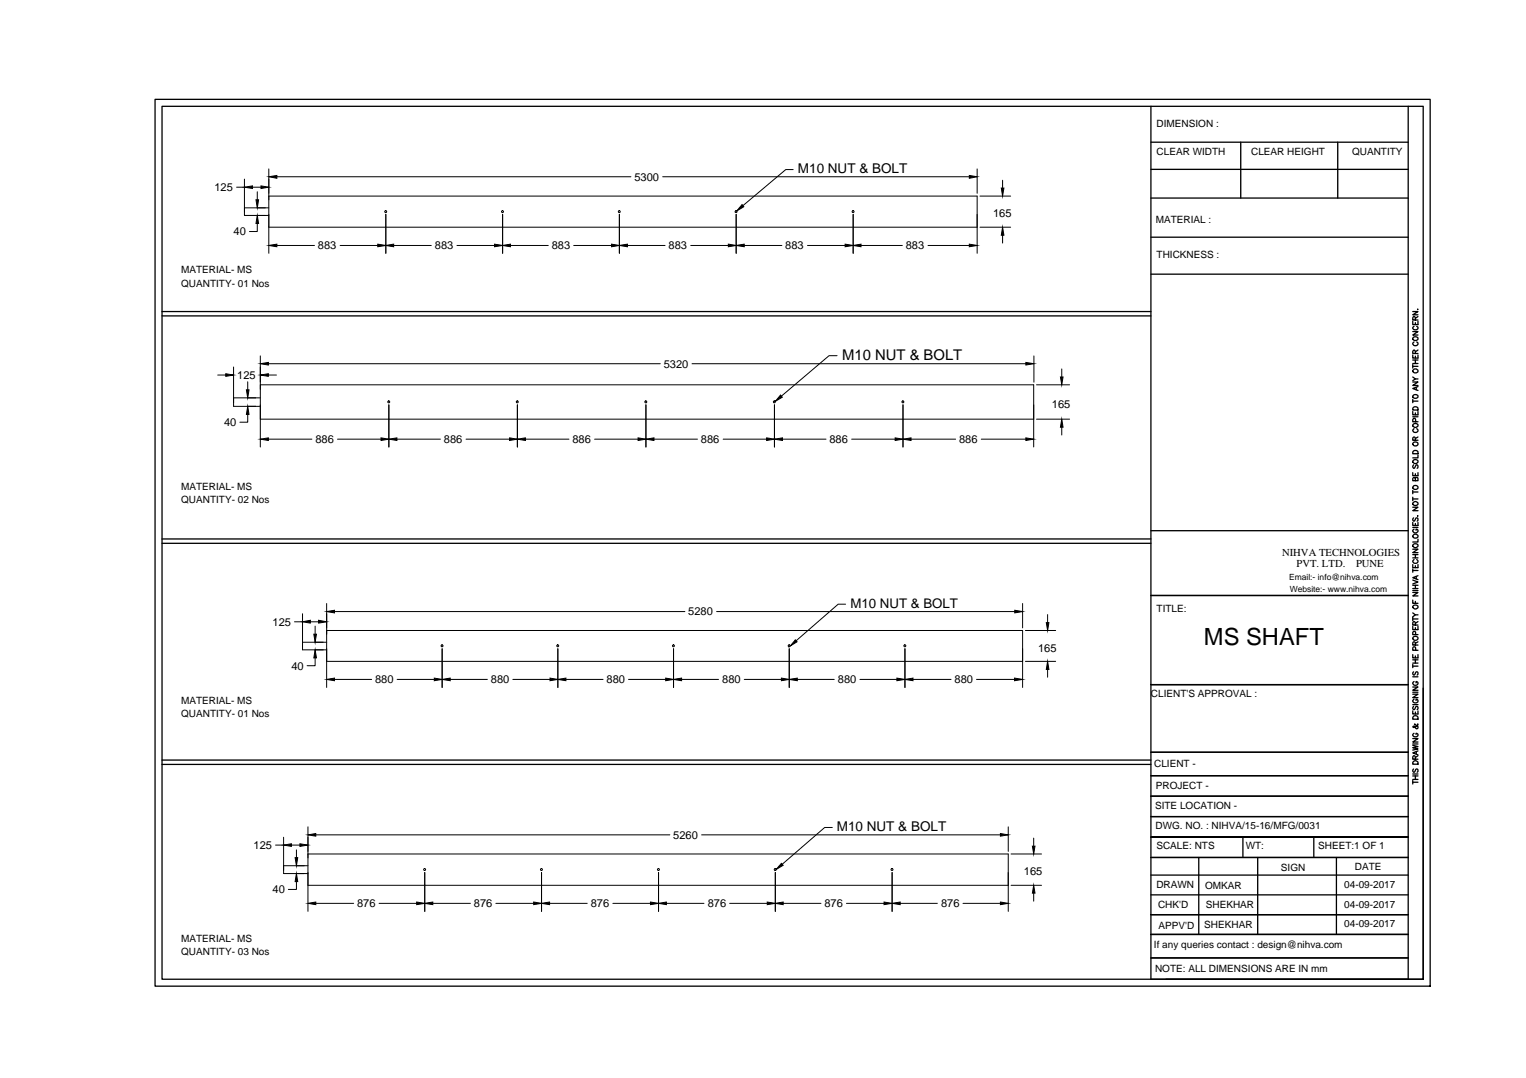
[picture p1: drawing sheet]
<svg xmlns="http://www.w3.org/2000/svg" width="297mm" height="210mm" viewBox="0 0 297 210" stroke-linecap="round" stroke-linejoin="round" font-family="sans-serif">
<!-- layer: 0 -->
<g fill="none" stroke="#000" stroke-width=".25">
<path d="M30.2 19.3h248.2v172.7h-248.2zM31.5 20.7h245.5v170h-245.5zM224 20.7v170h50.1v-170M224 27.7h50.1M224 38.6h50.1M224 33h50.1M241.5 27.7v10.9M260.4 27.7v10.9M224 46.2h50.1M224 53.4h50.1M31.5 60.7h192.5M31.5 61.5h192.5"/>
<path d="M275 74.4h1l-1 .7h1M275 72.1a.47 .47 0 0 1 .7-.3 .47 .47 0 0 1 .1 .7 .52 .52 0 0 1-.5 .1 .52 .52 0 0 1-.3-.5zM275 69.1v.6h1v-.6M275 65.8a.52 .52 0 0 1 .6-.2 .52 .52 0 0 1 .4 .5 .55 .55 0 0 1-.6 .2 .55 .55 0 0 1-.4-.5zM275 64.6h1l-1 .6h1M275 62.6v.6h1v-.6M275 60.7h1l-1 .6h1M275 71v.7M275 77.8v.6M275 78.1h1M275 73.4l.5 .4M275 71.3h1"/>
<path d="M275 70.8h1M275 70.1h1M275.1 79.4a.54 .54 0 0 1 .6-.2 .54 .54 0 0 1 .3 .6h-1zM275.1 77a.49 .49 0 0 1 .6-.2 .49 .49 0 0 1 .3 .6 .49 .49 0 0 1-.6 .2 .49 .49 0 0 1-.3-.6zM275.3 66.6a.37 .37 0 0 0-.3 .4 .37 .37 0 0 0 .4 .3h.2a.37 .37 0 0 0 .4-.3 .37 .37 0 0 0-.2-.4M275.3 63.5l-.3 .3a.49 .49 0 0 0 .5 .4 .49 .49 0 0 0 .5-.5l-.2-.2M275.5 68.8v-.4l-.3-.2-.2 .2v.4h1M275.5 62.3l-.1-.6h-.3l-.1 .6h1M275.5 62.8v.4M275.5 69.3v.4M275.5 70.1v.7M275.7 75.4v.5"/>
<path d="M275.9 60.2h.1M276 75.3l-1 .3 1 .4M276 73.8h-.5l-.5 .3M276 68.2l-.5 .3M276 61.6l-.5 .4M275 98.8h1l-1 .6h1M275 98a.51 .51 0 0 1 .6-.3 .51 .51 0 0 1 .4 .6 .55 .55 0 0 1-.6 .1 .55 .55 0 0 1-.4-.4zM275 92v.6h1v-.6M275 82.7a.52 .52 0 0 1 .6-.2 .52 .52 0 0 1 .4 .5 .53 .53 0 0 1-.6 .2 .53 .53 0 0 1-.4-.5zM275 80.1v.7h1v-.7M275 95.5v.6M275 96.8v.7"/>
<path d="M275 97.2h1M275 95.8h1M275 81.2h1M275.1 89.7a.49 .49 0 0 1 .6-.2 .49 .49 0 0 1 .3 .5 .48 .48 0 0 1-.7 .3 .48 .48 0 0 1-.2-.6zM275.1 87.9a.57 .57 0 0 1 .9 .1v.3h-1zM275.1 86.2a.49 .49 0 0 1 .6-.1 .49 .49 0 0 1 .3 .5 .48 .48 0 0 1-.7 .2 .48 .48 0 0 1-.2-.6zM275.2 94.6a.5 .5 0 0 1 .6 0 .5 .5 0 0 1 .2 .5 .48 .48 0 0 1-.7 .2 .48 .48 0 0 1-.1-.7zM275.2 90.5l-.2 .3 .1 .3h.2l.3-.5 .2-.1 .2 .3-.2 .4M275.3 83.5a.37 .37 0 0 0-.3 .4 .37 .37 0 0 0 .4 .3h.2a.37 .37 0 0 0 .4-.3 .37 .37 0 0 0-.2-.4M275.5 93.2l.2-.2h.2l.1 .6h-1v-.4l.2-.2 .3 .2v.4M275.5 85.7v-.4l-.2-.2h-.2l-.1 .6h1M275.5 80.4v.4"/>
<path d="M275.5 92.2v.4M275.5 82.1v-.5l-.4-.1-.1 .6h1M276 88.6v.6h-1M276 85.1l-.5 .3M31.5 104.9h192.5M31.5 105.8h192.5M224 116h50.1M224 103.3h50.1M275 118.1a.52 .52 0 0 1 .6-.3 .52 .52 0 0 1 .4 .6 .53 .53 0 0 1-.6 .2 .53 .53 0 0 1-.4-.5zM275 116.8v.7h1M275 115.4h1l-1 .6h1M275 112.9l1 .4-1 .4"/>
<path d="M275 109.9v.6h1v-.6M275 106.9h1l-1 .7h1M275 106.1a.52 .52 0 0 1 .6-.2 .52 .52 0 0 1 .4 .5 .53 .53 0 0 1-.6 .2 .53 .53 0 0 1-.4-.5zM275 104.3a.47 .47 0 0 1 .7-.3 .47 .47 0 0 1 .1 .7 .52 .52 0 0 1-.5 .1 .52 .52 0 0 1-.3-.5zM275 101.7v.6h1v-.6M275 110.8v.6M275 119.3l.5 .4M275 115h1M275 114.6h1M275 114h1M275 111.1h1M275 108.6h1"/>
<path d="M275 108h1M275 102.7h1M275.2 100.8l-.2 .2 .2 .5 .2-.1 .2-.5h.4v.4l-.2 .2M275.3 109a.37 .37 0 0 0-.3 .4 .37 .37 0 0 0 .4 .3h.2a.37 .37 0 0 0 .4-.3 .37 .37 0 0 0-.2-.4M275.3 103a.37 .37 0 0 0-.3 .5 .37 .37 0 0 0 .4 .3h.2a.36 .36 0 0 0 .4-.4 .36 .36 0 0 0-.4-.4v.3M275.5 101.9v.4M275.5 108v.6M275.5 110.2v.3M275.5 114v.6M275.5 117.1v.4M275.7 112.3v.4M275.9 100.5h.1"/>
<path d="M276 119.7h-.5l-.5 .4M276 112.1l-1 .4 1 .4M276 105v.5h-1M274.1 133.3h-50.1h50.1M275 138.4v.6h1v-.6M275 135.2h1l-1 .6h1M275 133.8h1l-1 .6h1M275 127.5v.6h1v-.6M275 122v.6h1v-.6M275 120.2v.7M275 129.4v.6M275 137.2h1"/>
<path d="M275 134.8h1M275 131.8h1M275 129.7h1M275 129.1h1M275 128.5h1M275 120.5h1M275.1 124.1a.49 .49 0 0 1 .6-.2 .49 .49 0 0 1 .3 .6 .48 .48 0 0 1-.7 .2 .48 .48 0 0 1-.2-.6zM275.2 139.4h.6l.2 .6h-1zM275.2 137.5l-.2 .3 .2 .4 .2-.1 .2-.5h.4v.4l-.2 .2M275.2 130.8l-.2 .2 .2 .4h.2l.2-.5h.4v.3l-.2 .2M275.3 136.1a.37 .37 0 0 0-.3 .5 .37 .37 0 0 0 .4 .3h.2a.36 .36 0 0 0 .4-.4 .36 .36 0 0 0-.4-.4v.3M275.3 132.7a.37 .37 0 0 0-.3 .4 .37 .37 0 0 0 .4 .3h.2a.36 .36 0 0 0 .4-.3 .36 .36 0 0 0-.4-.4v.3"/>
<path d="M275.5 125.6v-.4l-.2-.2h-.2l-.1 .6h1M275.5 121.7l-.1-.6h-.3l-.1 .6h1M275.5 122.2v.4M275.5 127.7v.4M275.5 128.5v.6M275.5 138.6v.4M275.5 126.6v-.6h-.4l-.1 .6h1M275.5 123.6v-.6h-.4l-.1 .6h1M276 125l-.5 .3M276 121l-.5 .4M277 134v56.7h-50.1M31.5 148h192.5"/>
<path d="M31.5 148.8h192.5M224 146.5h50.1M224 151h50.1M224 155h50.1M224 159h50.1M275 145.1l1 .3-1 .2 1 .2-1 .3M275 143.8h1l-1 .7h1M275 152.3h1M275 152v.7M275 151.8h1M275 151.1h1M275 150.7h1"/>
<path d="M275 144.9h1M275.1 148.3a.53 .53 0 0 1 .9 .2v.3h-1zM275.2 149.7l-.2 .2 .2 .5 .2-.1 .2-.5h.4v.4l-.2 .2M275.3 142.8l-.3 .2a.49 .49 0 0 0 .5 .5 .49 .49 0 0 0 .5-.6l-.4-.1v.2M275.4 141l-.1 .1a.61 .61 0 0 1 .6 .8h-.3l-.3-.5-.3 .1 .2 .1 .3-.1 .5-.3-.1-.2M275.5 147.8l-.1-.6h-.3l-.1 .6h1M275.5 151.1v.7M275.7 146.3v.5M276 146.2l-1 .4 1 .4M276 147.2l-.5 .3M224 167h50.1M224 174.2h50.1"/>
<path d="M224 170.4h50.1M233.3 167v14.9M241.9 163v4M244.8 167v14.9M255.7 163v4M260.1 167v14.9M274.1 163h-50.1h50.1M274.1 178.1h-50.1h50.1M224 186.5h50.1M274.1 181.9h-50.1h50.1"/>
</g>
<g fill="none" stroke="#000" stroke-width=".19">
<path d="M46.1 36.4h1.5M47.6 34.9v7.1h4.7M49.1 36.4h1.7M50.1 37.3v1.6M52.3 32.9v16.4M52.3 38.2h137.9v11.1M53.9 34.4h68.9M129 34.4h59.7M154.4 33h-1.4l-8.4 7M190.2 32.9v4.7M190.8 38.2h5.9M195.2 35.1v1.5"/>
<path d="M47.6 40.5h4.7M50.1 43.5v1.6h-1.5M52.3 44.2h137.9M53.9 47.8h7.3M66.2 47.8h7.3M75.1 41.7v7.6M76.6 47.8h7.3M88.9 47.8h7.4M97.8 41.7v7.6M99.4 47.8h7.3M111.7 47.8h7.3M120.6 41.7v7.6"/>
<path d="M122.1 47.8h7.4M134.5 47.8h7.3M143.3 41.7v7.6M144.9 47.8h7.3M157.2 47.8h7.3M166.1 41.7v7.6M167.6 47.8h8M180.6 47.8h8.1M190.8 44.2h5.9M195.2 45.8v1.5M42.4 73h1.5M45.5 71.5v7.6h5.2"/>
<path d="M45.5 77.5h5.2M48.2 74.3v1.6M50.7 74.9h150.5v12.1M50.7 69.3v17.7M52.2 70.8h76.3M52.2 73h1.6M75.7 78.8v8.2M100.7 78.8v8.2M125.7 78.8v8.2M134.7 70.8h65M150.7 78.8v8.2M162.9 69.3h-1.5l-9.3 7.8"/>
<path d="M175.8 78.8v8.2M201.3 69.3v5.1M201.8 74.9h6.4M206.7 71.8v1.6M48.2 80.7v1.5h-1.5M50.7 81.6h150.5M52.2 85.5h8.5M65.7 85.5h8.5M77.3 85.5h8.4M90.7 85.5h8.5M102.3 85.5h8.4M115.7 85.5h8.5"/>
<path d="M127.3 85.5h8.5M140.8 85.5h8.4M152.3 85.5h8.5M165.8 85.5h8.4M177.3 85.5h8.7M191 85.5h8.7M201.8 81.6h6.4M206.7 83.2v1.5M58.9 119.5v7h4.7M63.6 117.5v16.4M65.1 119.1h68.2M139.5 119.1h58"/>
<path d="M164.6 117.6h-1.4l-8.2 7.2M199.1 117.5v4.8M203.9 119.7v1.5M57.3 121.1h1.6M58.9 125.1h4.7M60.4 121.1h1.6M61.3 128.1v1.5h-1.5M61.3 121.9v1.6M63.6 128.8h135.5M63.6 122.8h135.5v11.1M65.1 132.3h7.2M77.3 132.3h7.2"/>
<path d="M86.1 126.3v7.6M87.6 132.3h7.3M99.8 132.3h7.3M108.6 126.3v7.6M110.2 132.3h7.2M122.3 132.3h7.3M131.1 126.3v7.6M132.7 132.3h7.2M144.9 132.3h7.2M153.6 126.3v7.6M155.2 132.3h7.2M167.4 132.3h7.2"/>
<path d="M176.1 126.3v7.6M177.7 132.3h7.4M190.1 132.3h7.4M199.6 128.8h5.9M199.6 122.8h5.9M203.9 130.3v1.6M53.6 164.5h1.6M55.2 163v7.1h4.7M55.2 168.6h4.7M56.7 164.5h1.7M57.7 171.7v1.5h-1.6M57.7 165.5v1.5"/>
<path d="M59.9 161v16.5M59.9 172.4h136.4M59.9 166.3h136.4v11.2M61.5 162.6h68.9M61.5 175.9h7.3M73.8 175.9h7.3M82.7 169.9v7.6M84.2 175.9h7.4M96.5 175.9h7.4M105.4 169.9v7.6M107 175.9h7.3M119.3 175.9h7.3"/>
<path d="M128.2 169.9v7.6M129.7 175.9h7.3M136.6 162.6h58.1M142 175.9h7.4M150.9 169.9v7.6M152.4 175.9h7.4M162 161.1h-1.5l-8.2 7.2M164.8 175.9h7.3M173.7 169.9v7.6M175.2 175.9h7.3M187.5 175.9h7.2M196.3 161v4.8"/>
<path d="M196.8 172.4h5.9M196.8 166.3h5.9M201.2 163.2v1.6M201.2 173.9v1.6"/>
<circle cx="75.1" cy="41.2" r=".19"/>
<circle cx="97.8" cy="41.2" r=".19"/>
<circle cx="120.5" cy="41.2" r=".19"/>
<circle cx="143.3" cy="41.2" r=".19"/>
<circle cx="166.1" cy="41.2" r=".19"/>
<circle cx="75.7" cy="78.3" r=".19"/>
<circle cx="100.7" cy="78.3" r=".19"/>
<circle cx="125.7" cy="78.3" r=".19"/>
<circle cx="150.7" cy="78.3" r=".19"/>
<circle cx="175.7" cy="78.3" r=".19"/>
<circle cx="86" cy="125.8" r=".19"/>
<circle cx="108.6" cy="125.8" r=".19"/>
<circle cx="131.1" cy="125.8" r=".19"/>
<circle cx="153.6" cy="125.8" r=".19"/>
<circle cx="176.1" cy="125.8" r=".19"/>
<circle cx="82.7" cy="169.3" r=".19"/>
<circle cx="105.4" cy="169.3" r=".19"/>
<circle cx="128.2" cy="169.3" r=".19"/>
<circle cx="150.9" cy="169.3" r=".19"/>
<circle cx="173.6" cy="169.3" r=".19"/>
</g>
<g fill="#000" stroke="#000" stroke-width=".19">
<path d="M47.6 36.4l1.5-.2v.5zM49.8 38.9h.5l-.2 1.6zM50.8 36.2l1.5 .2-1.5 .3zM52.3 34.4l1.6-.2v.5zM188.7 34.2l1.5 .2-1.5 .3zM194.9 36.6h.5l-.2 1.6zM50.1 42l.2 1.5h-.5zM52.3 47.8l1.6-.3v.5zM73.5 47.5l1.6 .3-1.6 .2zM75.1 47.8l1.5-.3v.5zM96.3 47.5l1.5 .3-1.5 .2zM97.8 47.8l1.6-.3v.5z"/>
<path d="M119 47.5l1.6 .3-1.6 .2zM120.6 47.8l1.5-.3v.5zM141.8 47.5l1.5 .3-1.5 .2zM144.4 39.8l.4 .5-1.4 .8zM143.3 47.8l1.6-.3v.5zM164.5 47.5l1.6 .3-1.6 .2zM166.1 47.8l1.5-.3v.5zM188.7 47.5l1.5 .3-1.5 .2zM195.2 44.2l.2 1.6h-.5zM43.9 72.8l1.6 .2-1.6 .3zM48 75.9h.5l-.3 1.6zM50.7 70.8l1.5-.2v.5z"/>
<path d="M50.7 73l1.5-.2v.5zM151.9 76.9l.4 .4-1.4 .8zM199.7 70.6l1.6 .2-1.6 .3zM206.4 73.4h.5l-.2 1.5zM48.2 79.1l.3 1.6h-.5zM50.7 85.5l1.5-.2v.5zM74.2 85.3l1.5 .2-1.5 .3zM75.7 85.5l1.6-.2v.5zM99.2 85.3l1.5 .2-1.5 .3zM100.7 85.5l1.6-.2v.5zM124.2 85.3l1.5 .2-1.5 .3zM125.7 85.5l1.6-.2v.5z"/>
<path d="M149.2 85.3l1.5 .2-1.5 .3zM150.7 85.5l1.6-.2v.5zM174.2 85.3l1.6 .2-1.6 .3zM175.8 85.5l1.5-.2v.5zM199.7 85.3l1.5 .2-1.5 .3zM206.7 81.6l.2 1.6h-.5zM63.6 119.1l1.5-.3v.5zM197.5 118.8l1.6 .3-1.6 .2zM58.9 121.1l1.5-.3v.5zM61.1 123.5h.5l-.3 1.6zM61.3 126.5l.3 1.6h-.5zM62 120.8l1.6 .3-1.6 .2z"/>
<path d="M63.6 132.3l1.5-.3v.5zM84.5 132l1.6 .3-1.6 .2zM86.1 132.3l1.5-.3v.5zM107.1 132l1.5 .3-1.5 .2zM108.6 132.3l1.6-.3v.5zM129.6 132l1.5 .3-1.5 .2zM131.1 132.3l1.6-.3v.5zM152.1 132l1.5 .3-1.5 .2zM154.8 124.6l.4 .4-1.4 .8zM153.6 132.3l1.6-.3v.5zM174.6 132l1.5 .3-1.5 .2zM176.1 132.3l1.6-.3v.5z"/>
<path d="M197.5 132l1.6 .3-1.6 .2zM203.7 121.2h.5l-.3 1.6zM203.9 128.8l.3 1.5h-.5zM55.2 164.5l1.5-.2v.5zM57.4 167h.6l-.3 1.6zM57.7 170.1l.3 1.6h-.6zM58.4 164.3l1.5 .2-1.5 .3zM59.9 162.6l1.6-.3v.5zM59.9 175.9l1.6-.3v.5zM81.1 175.6l1.6 .3-1.6 .2zM82.7 175.9l1.5-.3v.5zM103.9 175.6l1.5 .3-1.5 .2z"/>
<path d="M105.4 175.9l1.6-.3v.5zM126.6 175.6l1.6 .3-1.6 .2zM128.2 175.9l1.5-.3v.5zM149.4 175.6l1.5 .3-1.5 .2zM152.1 168.1l.3 .4-1.3 .8zM150.9 175.9l1.5-.3v.5zM172.1 175.6l1.6 .3-1.6 .2zM173.7 175.9l1.5-.3v.5zM194.7 162.3l1.6 .3-1.6 .2zM194.7 175.6l1.6 .3-1.6 .2zM201 164.8h.5l-.3 1.5zM201.2 172.4l.3 1.5h-.5z"/>
</g>
<text font-size="4.6" x="234.4" y="125.6">MS SHAFT</text>
<text font-size="2.9" x="164" y="70.1">M10 NUT &amp; BOLT</text>
<g font-size="2.6">
<text x="155.3" y="33.8">M10 NUT &amp; BOLT</text>
<text x="165.5" y="118.4">M10 NUT &amp; BOLT</text>
<text x="162.9" y="161.9">M10 NUT &amp; BOLT</text>
</g>
<g font-size="2.2">
<text x="123.5" y="35.2">5300</text>
<text x="41.7" y="37.2">125</text>
<text x="45.5" y="45.8">40</text>
<text x="193.3" y="42.3">165</text>
<text x="61.9" y="48.6">883</text>
<text x="84.7" y="48.6">883</text>
<text x="107.4" y="48.6">883</text>
<text x="130.1" y="48.6">883</text>
<text x="152.9" y="48.6">883</text>
<text x="176.3" y="48.6">883</text>
<text x="129.2" y="71.6">5320</text>
<text x="46.2" y="73.8">125</text>
<text x="43.6" y="83">40</text>
<text x="204.8" y="79.4">165</text>
<text x="61.4" y="86.3">886</text>
<text x="86.4" y="86.3">886</text>
<text x="111.4" y="86.3">886</text>
<text x="136.4" y="86.3">886</text>
<text x="161.5" y="86.3">886</text>
<text x="186.7" y="86.3">886</text>
<text x="134" y="119.8">5280</text>
<text x="53" y="121.8">125</text>
<text x="56.7" y="130.4">40</text>
<text x="202.1" y="126.9">165</text>
<text x="73" y="133.1">880</text>
<text x="95.5" y="133.1">880</text>
<text x="118.1" y="133.1">880</text>
<text x="140.6" y="133.1">880</text>
<text x="163.1" y="133.1">880</text>
<text x="185.8" y="133.1">880</text>
<text x="49.4" y="165.3">125</text>
<text x="131.1" y="163.3">5260</text>
<text x="53" y="173.9">40</text>
<text x="199.3" y="170.4">165</text>
<text x="69.5" y="176.7">876</text>
<text x="92.2" y="176.7">876</text>
<text x="115" y="176.7">876</text>
<text x="137.8" y="176.7">876</text>
<text x="160.5" y="176.7">876</text>
<text x="183.2" y="176.7">876</text>
</g>
<g font-size="2.1">
<text x="249.6" y="108.3">NIHVA TECHNOLOGIES</text>
<text x="252.4" y="110.5">PVT. LTD.</text>
<text x="264" y="110.5">PUNE</text>
</g>
<g font-size="1.9">
<text x="225.1" y="24.7">DIMENSION :</text>
<text x="225.1" y="30.1">CLEAR WIDTH</text>
<text x="243.5" y="30.1">CLEAR HEIGHT</text>
<text x="263.2" y="30.1">QUANTITY</text>
<text x="225" y="43.5">MATERIAL :</text>
<text x="35.3" y="53.2">MATERIAL- MS</text>
<text x="225.1" y="50.3">THICKNESS :</text>
<text x="35.3" y="55.8">QUANTITY- 01 Nos</text>
<text x="35.3" y="95.4">MATERIAL- MS</text>
<text x="35.3" y="98">QUANTITY- 02 Nos</text>
<text x="225.1" y="119.2">TITLE:</text>
<text x="35.3" y="137.1">MATERIAL- MS</text>
<text x="224" y="135.7">CLIENT'S APPROVAL :</text>
<text x="35.3" y="139.7">QUANTITY- 01 Nos</text>
<text x="224.7" y="149.4">CLIENT -</text>
<text x="225" y="153.6">PROJECT -</text>
<text x="224.8" y="157.5">SITE LOCATION -</text>
<text x="224.9" y="161.5">DWG. NO. : NIHVA/15-16/MFG/0031</text>
<text x="225.1" y="165.4">SCALE: NTS</text>
<text x="242.5" y="165.2">WT:</text>
<text x="256.6" y="165.4">SHEET:1 OF 1</text>
<text x="225.1" y="172.9">DRAWN</text>
<text x="234.6" y="173">OMKAR</text>
<text x="249.3" y="169.5">SIGN</text>
<text x="261.7" y="172.9">04-09-2017</text>
<text x="263.7" y="169.5">DATE</text>
<text x="225.4" y="176.9">CHK'D</text>
<text x="234.7" y="176.8">SHEKHAR</text>
<text x="261.7" y="176.7">04-09-2017</text>
<text x="35.3" y="183.3">MATERIAL- MS</text>
<text x="35.3" y="185.9">QUANTITY- 03 Nos</text>
<text x="224.6" y="184.7">If any queries contact : design@nihva.com</text>
<text x="225.5" y="180.8">APPV'D</text>
<text x="234.4" y="180.8">SHEKHAR</text>
<text x="261.7" y="180.6">04-09-2017</text>
<text x="224.8" y="189.4">NOTE: ALL DIMENSIONS ARE IN mm</text>
</g>
<g font-size="1.7">
<text x="250.9" y="112.9">Email:- info@nihva.com</text>
<text x="251" y="115.3">Website:- www.nihva.com</text>
</g>
</svg>
